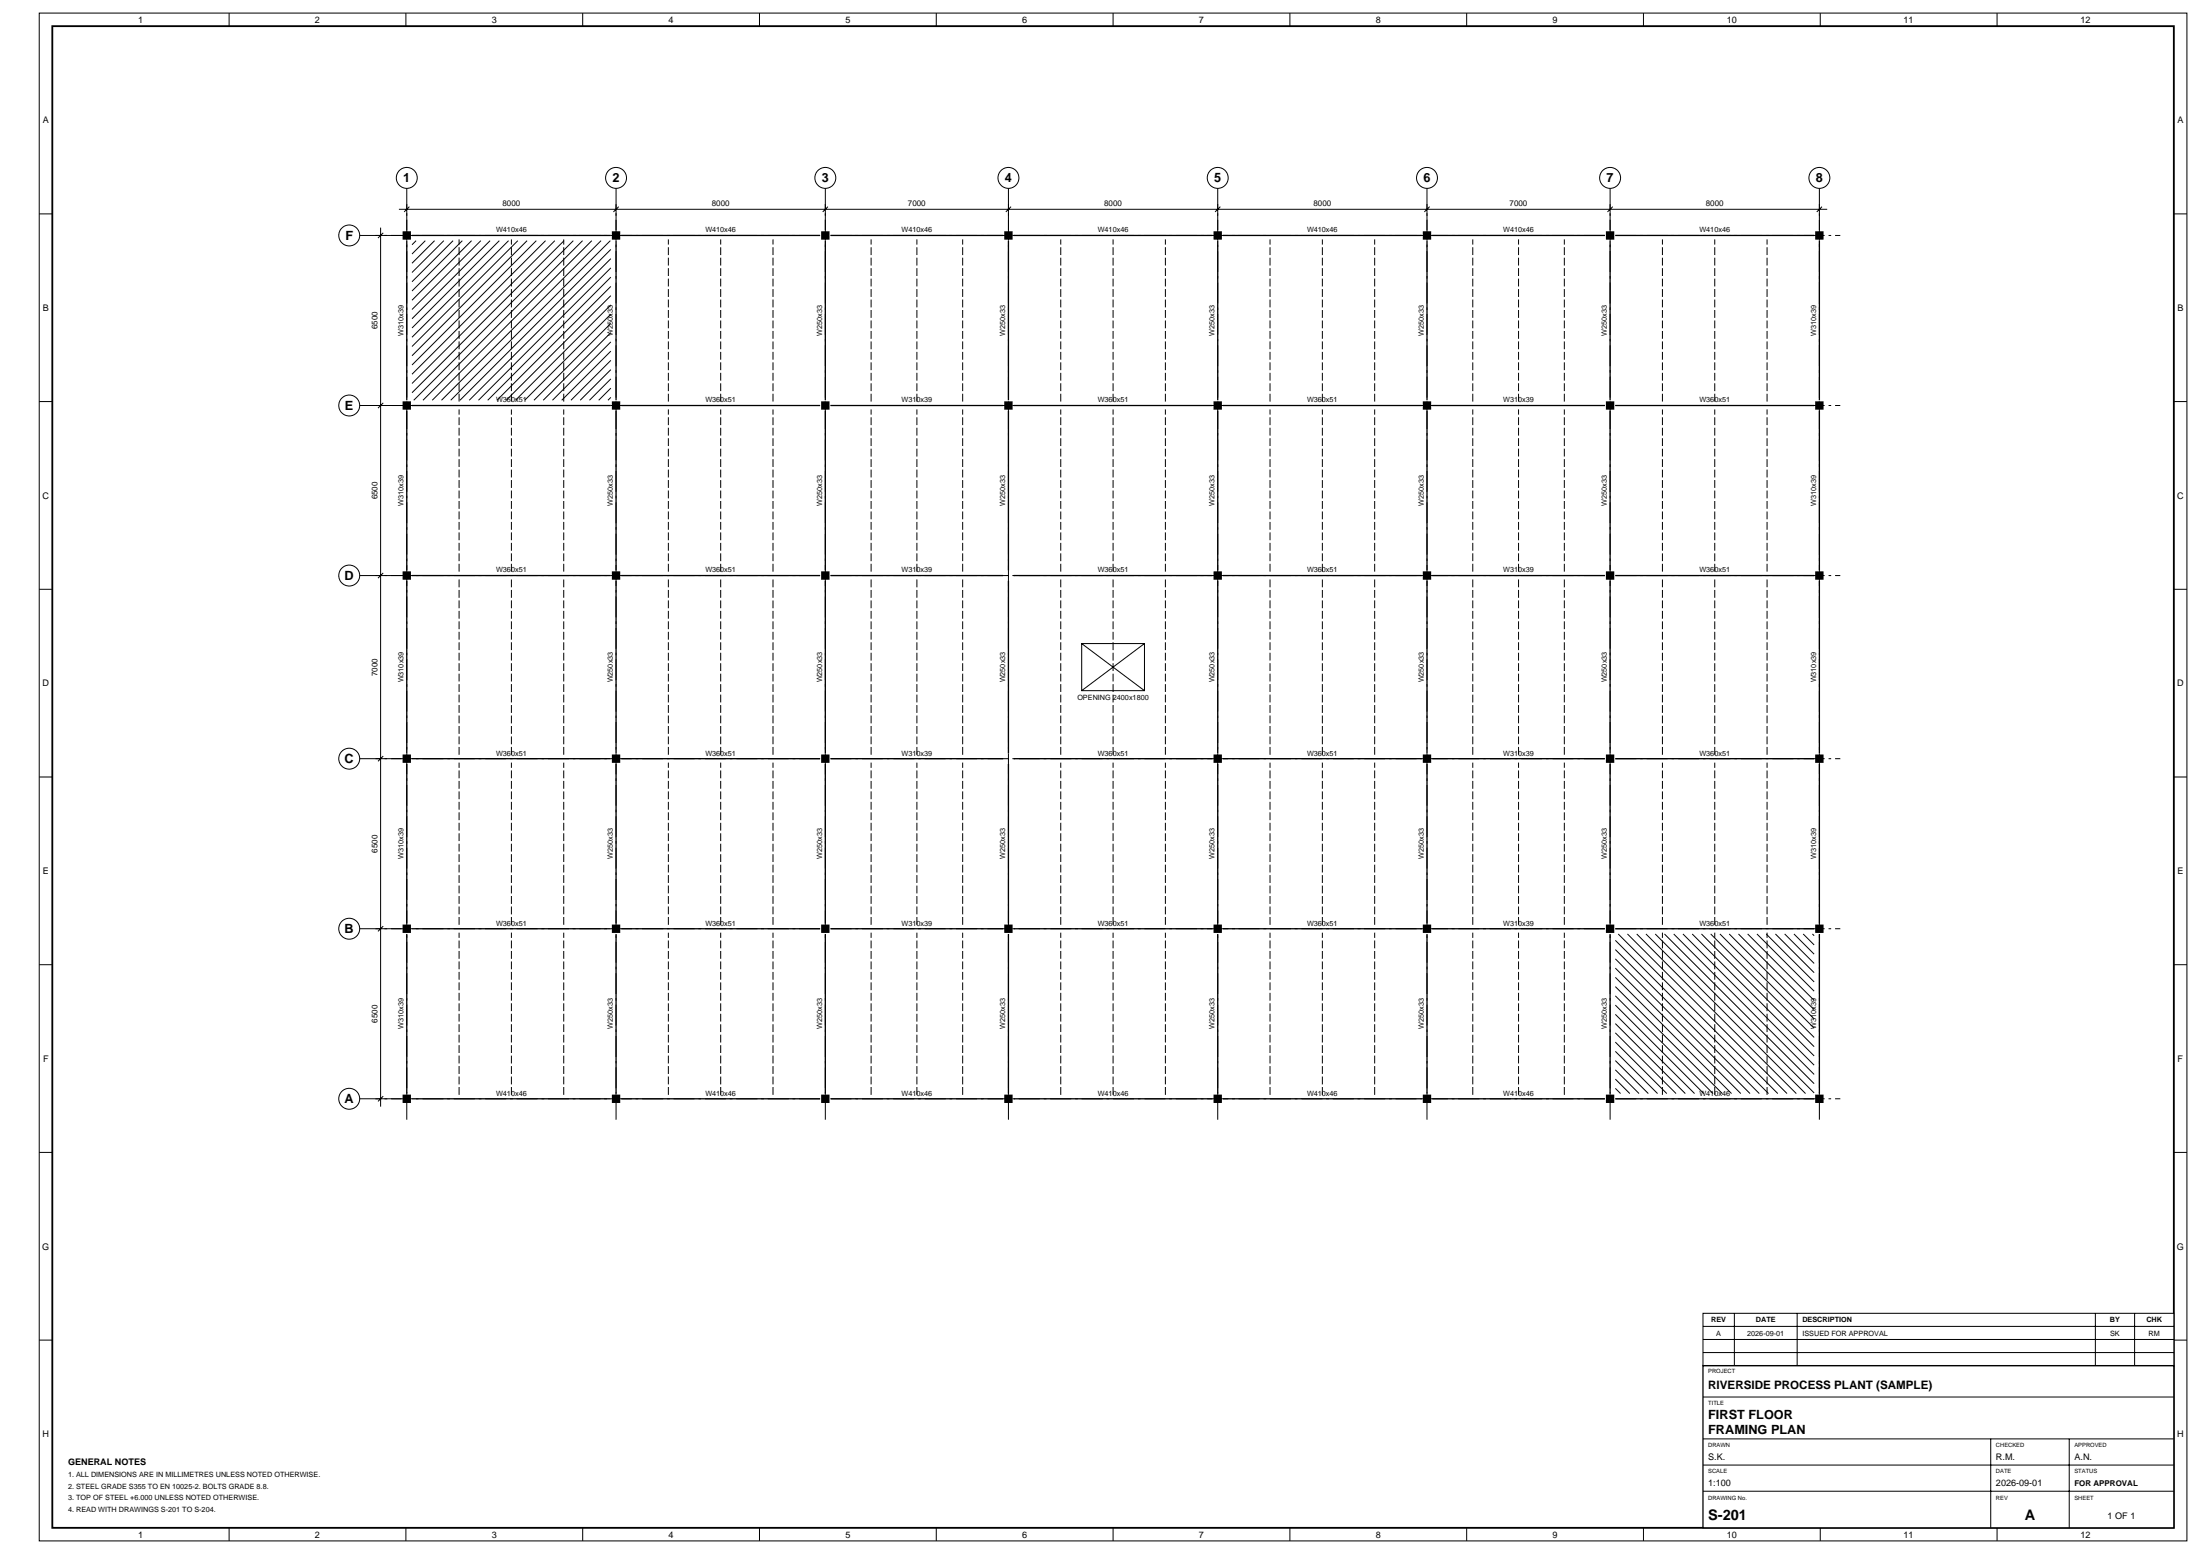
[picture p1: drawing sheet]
<svg xmlns="http://www.w3.org/2000/svg" width="841mm" height="594mm" viewBox="0 0 841 594" stroke-linecap="round" stroke-linejoin="round" font-family="sans-serif">
<path d="M20 10h811v574h-811z" fill="none" stroke="#000" stroke-width=".7" stroke-linecap="butt"/>
<g fill="none" stroke="#000" stroke-width=".38">
<path d="M15 5h821v584h-821zM87.6 5v5M155.2 5v5M222.7 5v5M290.3 5v5M357.9 5v5M425.5 5v5M493.1 5v5M560.7 5v5M628.2 5v5M695.8 5v5M763.4 5v5"/>
<path d="M155.5 78v10M156.5 79l-2 2M235.5 78v10M236.5 79l-2 2M315.5 78v10M316.5 79l-2 2M385.5 78v10M386.5 79l-2 2M465.5 78v10M466.5 79l-2 2M545.5 78v10M546.5 79l-2 2"/>
<path d="M615.5 78v10M616.5 79l-2 2M695.5 78v10M696.5 79l-2 2M15 81.8h5M143.5 90h10M145.5 87v336M146.5 89l-2 2M152.5 80h546M159.1 92l-1.6 1.6M162.6 92l-5.1 5.1M166.1 92l-8.6 8.6"/>
<path d="M169.7 92l-12.2 12.2M173.2 92l-15.7 15.7M176.7 92l-19.2 19.2M180.3 92l-22.8 22.8M183.8 92l-26.3 26.3M187.3 92l-29.8 29.8M190.9 92l-33.4 33.4M194.4 92l-36.9 36.9M197.9 92l-40.4 40.4M201.5 92l-44 44M205 92l-47.5 47.5M208.6 92l-51.1 51.1"/>
<path d="M212.1 92l-54.6 54.6M215.6 92l-58.1 58.1M219.2 92l-61 61M222.7 92l-61 61M226.2 92l-61 61M229.8 92l-61 61M233.3 92l-61 61M233.5 98.9l-54.1 54.1M233.5 95.3l-57.7 57.7M831 81.8h5M233.5 116.5l-36.5 36.5M233.5 113l-40 40"/>
<path d="M233.5 109.5l-43.5 43.5M233.5 105.9l-47.1 47.1M233.5 102.4l-50.6 50.6M233.5 137.8l-15.2 15.2M233.5 134.2l-18.8 18.8M233.5 130.7l-22.3 22.3M233.5 127.2l-25.8 25.8M233.5 123.6l-29.4 29.4M233.5 120.1l-32.9 32.9M15 153.5h5M143.5 155h10M146.5 154l-2 2"/>
<path d="M233.5 151.9l-1.1 1.1M233.5 148.4l-4.6 4.6M233.5 144.8l-8.2 8.2M233.5 141.3l-11.7 11.7M831 153.5h5M146.5 219l-2 2M15 225.3h5M143.5 220h10M831 225.3h5M413.5 246h24v18h-24zM413.5 246l24 18M437.5 246l-24 18"/>
<path d="M15 297h5M143.5 290h10M146.5 289l-2 2M831 297h5M143.5 355h10M146.5 354l-2 2M617.5 359.4l58.6 58.6M618.6 357l61 61M622.1 357l61 61M625.7 357l61 61M629.2 357l61 61M632.7 357l60.8 60.8"/>
<path d="M636.3 357l57.2 57.2M639.8 357l53.7 53.7M643.3 357l50.2 50.2M646.9 357l46.6 46.6M650.4 357l43.1 43.1M654 357l39.5 39.5M657.5 357l36 36M661 357l32.5 32.5M664.6 357l28.9 28.9M668.1 357l25.4 25.4M671.6 357l21.9 21.9M675.2 357l18.3 18.3"/>
<path d="M678.7 357l14.8 14.8M682.2 357l11.3 11.3M685.8 357l7.7 7.7M689.3 357l4.2 4.2M692.8 357l.7 .7M15 368.8h5M617.5 363l55 55M617.5 366.5l51.5 51.5M617.5 370l48 48M617.5 373.6l44.4 44.4M617.5 377.1l40.9 40.9M831 368.8h5"/>
<path d="M617.5 380.6l37.4 37.4M617.5 384.2l33.8 33.8M617.5 387.7l30.3 30.3M617.5 391.3l26.7 26.7M617.5 394.8l23.2 23.2M617.5 398.3l19.7 19.7M146.5 419l-2 2M617.5 401.9l16.1 16.1M617.5 405.4l12.6 12.6M617.5 408.9l9.1 9.1M617.5 412.5l5.5 5.5M617.5 416l2 2"/>
<path d="M143.5 420h10M15 440.5h5M831 440.5h5M15 512.3h5M831 512.3h5M87.6 584v5M155.2 584v5M222.7 584v5M290.3 584v5M357.9 584v5M425.5 584v5M493.1 584v5"/>
<path d="M560.7 584v5M628.2 584v5M695.8 584v5M763.4 584v5"/>
<circle cx="155.5" cy="68" r="4"/>
<circle cx="235.5" cy="68" r="4"/>
<circle cx="315.5" cy="68" r="4"/>
<circle cx="385.5" cy="68" r="4"/>
<circle cx="465.5" cy="68" r="4"/>
<circle cx="545.5" cy="68" r="4"/>
<circle cx="615.5" cy="68" r="4"/>
<circle cx="695.5" cy="68" r="4"/>
<circle cx="133.5" cy="90" r="4"/>
<circle cx="133.5" cy="155" r="4"/>
<circle cx="133.5" cy="220" r="4"/>
<circle cx="133.5" cy="290" r="4"/>
<circle cx="133.5" cy="355" r="4"/>
<circle cx="133.5" cy="420" r="4"/>
</g>
<g fill="none" stroke="#000" stroke-width=".38" stroke-dasharray="8 1.5 1 1.5" stroke-linecap="butt">
<path d="M137.5 90h566M137.5 155h566M137.5 220h566M137.5 290h566M137.5 355h566M137.5 420h566M155.5 428v-356M235.5 428v-356M315.5 428v-356M385.5 428v-356M465.5 428v-356M545.5 428v-356"/>
<path d="M615.5 428v-356M695.5 428v-356"/>
</g>
<g fill="none" stroke="#000" stroke-width=".38" stroke-dasharray="3 1" stroke-linecap="butt">
<path d="M175.5 153.5v-62M195.5 153.5v-62M215.5 153.5v-62M255.5 153.5v-62M275.5 153.5v-62M295.5 153.5v-62M333 153.5v-62M350.5 153.5v-62M368 153.5v-62M405.5 153.5v-62M425.5 153.5v-62M445.5 153.5v-62"/>
<path d="M485.5 153.5v-62M505.5 153.5v-62M525.5 153.5v-62M563 153.5v-62M580.5 153.5v-62M598 153.5v-62M635.5 153.5v-62M655.5 153.5v-62M675.5 153.5v-62M175.5 218.5v-62M195.5 218.5v-62M215.5 218.5v-62"/>
<path d="M255.5 218.5v-62M275.5 218.5v-62M295.5 218.5v-62M333 218.5v-62M350.5 218.5v-62M368 218.5v-62M405.5 218.5v-62M425.5 218.5v-62M445.5 218.5v-62M485.5 218.5v-62M505.5 218.5v-62M525.5 218.5v-62"/>
<path d="M563 218.5v-62M580.5 218.5v-62M598 218.5v-62M635.5 218.5v-62M655.5 218.5v-62M675.5 218.5v-62M175.5 288.5v-67M195.5 288.5v-67M215.5 288.5v-67M255.5 288.5v-67M275.5 288.5v-67M295.5 288.5v-67"/>
<path d="M333 288.5v-67M350.5 288.5v-67M368 288.5v-67M405.5 288.5v-67M425.5 288.5v-67M445.5 288.5v-67M485.5 288.5v-67M505.5 288.5v-67M525.5 288.5v-67M563 288.5v-67M580.5 288.5v-67M598 288.5v-67"/>
<path d="M635.5 288.5v-67M655.5 288.5v-67M675.5 288.5v-67M175.5 353.5v-62M195.5 353.5v-62M215.5 353.5v-62M255.5 353.5v-62M275.5 353.5v-62M295.5 353.5v-62M333 353.5v-62M350.5 353.5v-62M368 353.5v-62"/>
<path d="M405.5 353.5v-62M425.5 353.5v-62M445.5 353.5v-62M485.5 353.5v-62M505.5 353.5v-62M525.5 353.5v-62M563 353.5v-62M580.5 353.5v-62M598 353.5v-62M635.5 353.5v-62M655.5 353.5v-62M675.5 353.5v-62"/>
<path d="M175.5 418.5v-62M195.5 418.5v-62M215.5 418.5v-62M255.5 418.5v-62M275.5 418.5v-62M295.5 418.5v-62M333 418.5v-62M350.5 418.5v-62M368 418.5v-62M405.5 418.5v-62M425.5 418.5v-62M445.5 418.5v-62"/>
<path d="M485.5 418.5v-62M505.5 418.5v-62M525.5 418.5v-62M563 418.5v-62M580.5 418.5v-62M598 418.5v-62M635.5 418.5v-62M655.5 418.5v-62M675.5 418.5v-62"/>
</g>
<g fill="none" stroke="#000" stroke-width=".5">
<path d="M155.5 92v61M157.5 90h76M235.5 92v61M237.5 90h76M315.5 92v61M317.5 90h66M385.5 92v61M387.5 90h76M465.5 92v61M467.5 90h76M545.5 92v61M547.5 90h66"/>
<path d="M615.5 92v61M617.5 90h76M695.5 92v61M155.5 157v61M157.5 155h76M235.5 157v61M237.5 155h76M315.5 157v61M317.5 155h66M385.5 157v61M387.5 155h76M465.5 157v61"/>
<path d="M467.5 155h76M545.5 157v61M547.5 155h66M615.5 157v61M617.5 155h76M695.5 157v61M155.5 222v66M157.5 220h76M235.5 222v66M237.5 220h76M315.5 222v66M317.5 220h66"/>
<path d="M385.5 222v66M387.5 220h76M465.5 222v66M467.5 220h76M545.5 222v66M547.5 220h66M615.5 222v66M617.5 220h76M695.5 222v66M155.5 292v61M157.5 290h76M235.5 292v61"/>
<path d="M237.5 290h76M315.5 292v61M317.5 290h66M385.5 292v61M387.5 290h76M465.5 292v61M467.5 290h76M545.5 292v61M547.5 290h66M615.5 292v61M617.5 290h76M695.5 292v61"/>
<path d="M155.5 357v61M157.5 355h76M235.5 357v61M237.5 355h76M315.5 357v61M317.5 355h66M385.5 357v61M387.5 355h76M465.5 357v61M467.5 355h76M545.5 357v61M547.5 355h66"/>
<path d="M615.5 357v61M617.5 355h76M695.5 357v61M157.5 420h76M237.5 420h76M317.5 420h66M387.5 420h76M467.5 420h76M547.5 420h66M617.5 420h76"/>
</g>
<path d="M153.9 418.4v3.2h3.2v-3.2zM153.9 353.4v3.2h3.2v-3.2zM153.9 288.4v3.2h3.2v-3.2zM153.9 218.4v3.2h3.2v-3.2zM153.9 153.4v3.2h3.2v-3.2zM153.9 88.4v3.2h3.2v-3.2zM233.9 418.4v3.2h3.2v-3.2zM233.9 353.4v3.2h3.2v-3.2zM233.9 288.4v3.2h3.2v-3.2zM233.9 218.4v3.2h3.2v-3.2zM233.9 153.4v3.2h3.2v-3.2zM233.9 88.4v3.2h3.2v-3.2zM313.9 418.4v3.2h3.2v-3.2zM313.9 353.4v3.2h3.2v-3.2zM313.9 288.4v3.2h3.2v-3.2zM313.9 218.4v3.2h3.2v-3.2zM313.9 153.4v3.2h3.2v-3.2zM313.9 88.4v3.2h3.2v-3.2zM383.9 418.4v3.2h3.2v-3.2zM383.9 353.4v3.2h3.2v-3.2zM383.9 153.4v3.2h3.2v-3.2zM383.9 88.4v3.2h3.2v-3.2zM463.9 418.4v3.2h3.2v-3.2zM463.9 353.4v3.2h3.2v-3.2zM463.9 288.4v3.2h3.2v-3.2zM463.9 218.4v3.2h3.2v-3.2zM463.9 153.4v3.2h3.2v-3.2zM463.9 88.4v3.2h3.2v-3.2zM543.9 418.4v3.2h3.2v-3.2zM543.9 353.4v3.2h3.2v-3.2zM543.9 288.4v3.2h3.2v-3.2zM543.9 218.4v3.2h3.2v-3.2zM543.9 153.4v3.2h3.2v-3.2zM543.9 88.4v3.2h3.2v-3.2zM613.9 418.4v3.2h3.2v-3.2zM613.9 353.4v3.2h3.2v-3.2zM613.9 288.4v3.2h3.2v-3.2zM613.9 218.4v3.2h3.2v-3.2zM613.9 153.4v3.2h3.2v-3.2zM613.9 88.4v3.2h3.2v-3.2zM693.9 418.4v3.2h3.2v-3.2zM693.9 353.4v3.2h3.2v-3.2zM693.9 288.4v3.2h3.2v-3.2zM693.9 218.4v3.2h3.2v-3.2zM693.9 153.4v3.2h3.2v-3.2zM693.9 88.4v3.2h3.2v-3.2z" fill="#000"/>
<path d="M651 502h180v82h-180z" fill="#fff"/>
<path d="M651 522h180v62h-180z" fill="none" stroke="#000" stroke-width=".5"/>
<g fill="none" stroke="#000" stroke-width=".38">
<path d="M651 502h180v20h-180zM651 517h180M651 512h180M651 507h180M663 502v20M687 502v20M801 502v20M816 502v20M651 534h180M651 550h180M761 550v34M791 550v34"/>
<path d="M651 570h180M651 560h180"/>
</g>
<g font-size="5.6">
<text x="653" y="581">S-201</text>
<text x="774" y="581">A</text>
</g>
<g font-size="4.9">
<text x="154.1" y="69.8">1</text>
<text x="234.1" y="69.8">2</text>
<text x="314.1" y="69.8">3</text>
<text x="384.1" y="69.8">4</text>
<text x="464.1" y="69.8">5</text>
<text x="544.1" y="69.8">6</text>
<text x="614.1" y="69.8">7</text>
<text x="694.1" y="69.8">8</text>
<text x="132" y="91.8">F</text>
<text x="131.9" y="156.8">E</text>
<text x="131.7" y="221.8">D</text>
<text x="131.7" y="291.8">C</text>
<text x="131.7" y="356.8">B</text>
<text x="131.7" y="421.8">A</text>
<text x="653" y="542.5">FIRST FLOOR</text>
<text x="653" y="548">FRAMING PLAN</text>
</g>
<text font-size="4.4" x="653" y="531">RIVERSIDE PROCESS PLANT (SAMPLE)</text>
<g font-size="3.5">
<text x="52.8" y="8.8">1</text>
<text x="120.4" y="8.8">2</text>
<text x="188" y="8.8">3</text>
<text x="255.6" y="8.8">4</text>
<text x="323.2" y="8.8">5</text>
<text x="390.7" y="8.8">6</text>
<text x="458.3" y="8.8">7</text>
<text x="525.9" y="8.8">8</text>
<text x="593.5" y="8.8">9</text>
<text x="660.1" y="8.8">10</text>
<text x="727.7" y="8.8">11</text>
<text x="795.3" y="8.8">12</text>
<text x="16.3" y="47.1">A</text>
<text x="832.3" y="47.1">A</text>
<text x="16.3" y="118.9">B</text>
<text x="832.3" y="118.9">B</text>
<text x="16.2" y="190.6">C</text>
<text x="832.2" y="190.6">C</text>
<text x="16.2" y="262.4">D</text>
<text x="832.2" y="262.4">D</text>
<text x="16.3" y="334.1">E</text>
<text x="832.3" y="334.1">E</text>
<text x="16.4" y="405.9">F</text>
<text x="832.4" y="405.9">F</text>
<text x="16.1" y="477.6">G</text>
<text x="832.1" y="477.6">G</text>
<text x="16.2" y="549.4">H</text>
<text x="832.2" y="549.4">H</text>
<text x="26" y="560">GENERAL NOTES</text>
<text x="653" y="558">S.K.</text>
<text x="763" y="558">R.M.</text>
<text x="793" y="558">A.N.</text>
<text x="653" y="568">1:100</text>
<text x="763" y="568">2026-09-01</text>
<text x="805.7" y="580.5">1 OF 1</text>
<text x="52.8" y="587.8">1</text>
<text x="120.4" y="587.8">2</text>
<text x="188" y="587.8">3</text>
<text x="255.6" y="587.8">4</text>
<text x="323.2" y="587.8">5</text>
<text x="390.7" y="587.8">6</text>
<text x="458.3" y="587.8">7</text>
<text x="525.9" y="587.8">8</text>
<text x="593.5" y="587.8">9</text>
<text x="660.1" y="587.8">10</text>
<text x="727.7" y="587.8">11</text>
<text x="795.3" y="587.8">12</text>
</g>
<g font-size="3.1">
<text x="192.1" y="78.8">8000</text>
<text x="272.1" y="78.8">8000</text>
<text x="347.1" y="78.8">7000</text>
<text x="422.1" y="78.8">8000</text>
<text x="502.1" y="78.8">8000</text>
<text x="577.1" y="78.8">7000</text>
<text x="652.1" y="78.8">8000</text>
<text x="144.3" y="125.9" transform="rotate(-90 144.3 125.9)">6500</text>
<text x="144.3" y="190.9" transform="rotate(-90 144.3 190.9)">6500</text>
<text x="144.3" y="258.4" transform="rotate(-90 144.3 258.4)">7000</text>
<text x="144.3" y="325.9" transform="rotate(-90 144.3 325.9)">6500</text>
<text x="144.3" y="390.9" transform="rotate(-90 144.3 390.9)">6500</text>
<text x="793" y="568">FOR APPROVAL</text>
</g>
<g font-size="2.8">
<text x="189.6" y="88.8">W410x46</text>
<text x="269.6" y="88.8">W410x46</text>
<text x="344.6" y="88.8">W410x46</text>
<text x="419.6" y="88.8">W410x46</text>
<text x="499.6" y="88.8">W410x46</text>
<text x="574.6" y="88.8">W410x46</text>
<text x="649.6" y="88.8">W410x46</text>
<text x="154.3" y="128.4" transform="rotate(-90 154.3 128.4)">W310x39</text>
<text x="234.3" y="128.4" transform="rotate(-90 234.3 128.4)">W250x33</text>
<text x="314.3" y="128.4" transform="rotate(-90 314.3 128.4)">W250x33</text>
<text x="384.3" y="128.4" transform="rotate(-90 384.3 128.4)">W250x33</text>
<text x="464.3" y="128.4" transform="rotate(-90 464.3 128.4)">W250x33</text>
<text x="544.3" y="128.4" transform="rotate(-90 544.3 128.4)">W250x33</text>
<text x="614.3" y="128.4" transform="rotate(-90 614.3 128.4)">W250x33</text>
<text x="694.3" y="128.4" transform="rotate(-90 694.3 128.4)">W310x39</text>
<text x="189.6" y="153.8">W360x51</text>
<text x="269.6" y="153.8">W360x51</text>
<text x="344.6" y="153.8">W310x39</text>
<text x="419.6" y="153.8">W360x51</text>
<text x="499.6" y="153.8">W360x51</text>
<text x="574.6" y="153.8">W310x39</text>
<text x="649.6" y="153.8">W360x51</text>
<text x="154.3" y="193.4" transform="rotate(-90 154.3 193.4)">W310x39</text>
<text x="234.3" y="193.4" transform="rotate(-90 234.3 193.4)">W250x33</text>
<text x="314.3" y="193.4" transform="rotate(-90 314.3 193.4)">W250x33</text>
<text x="384.3" y="193.4" transform="rotate(-90 384.3 193.4)">W250x33</text>
<text x="464.3" y="193.4" transform="rotate(-90 464.3 193.4)">W250x33</text>
<text x="544.3" y="193.4" transform="rotate(-90 544.3 193.4)">W250x33</text>
<text x="614.3" y="193.4" transform="rotate(-90 614.3 193.4)">W250x33</text>
<text x="694.3" y="193.4" transform="rotate(-90 694.3 193.4)">W310x39</text>
<text x="189.6" y="218.8">W360x51</text>
<text x="269.6" y="218.8">W360x51</text>
<text x="344.6" y="218.8">W310x39</text>
<text x="419.6" y="218.8">W360x51</text>
<text x="499.6" y="218.8">W360x51</text>
<text x="574.6" y="218.8">W310x39</text>
<text x="649.6" y="218.8">W360x51</text>
<text x="154.3" y="260.9" transform="rotate(-90 154.3 260.9)">W310x39</text>
<text x="234.3" y="260.9" transform="rotate(-90 234.3 260.9)">W250x33</text>
<text x="314.3" y="260.9" transform="rotate(-90 314.3 260.9)">W250x33</text>
<text x="384.3" y="260.9" transform="rotate(-90 384.3 260.9)">W250x33</text>
<text x="464.3" y="260.9" transform="rotate(-90 464.3 260.9)">W250x33</text>
<text x="544.3" y="260.9" transform="rotate(-90 544.3 260.9)">W250x33</text>
<text x="614.3" y="260.9" transform="rotate(-90 614.3 260.9)">W250x33</text>
<text x="694.3" y="260.9" transform="rotate(-90 694.3 260.9)">W310x39</text>
<text x="411.8" y="267.5">OPENING 2400x1800</text>
<text x="189.6" y="288.8">W360x51</text>
<text x="269.6" y="288.8">W360x51</text>
<text x="344.6" y="288.8">W310x39</text>
<text x="419.6" y="288.8">W360x51</text>
<text x="499.6" y="288.8">W360x51</text>
<text x="574.6" y="288.8">W310x39</text>
<text x="649.6" y="288.8">W360x51</text>
<text x="154.3" y="328.4" transform="rotate(-90 154.3 328.4)">W310x39</text>
<text x="234.3" y="328.4" transform="rotate(-90 234.3 328.4)">W250x33</text>
<text x="314.3" y="328.4" transform="rotate(-90 314.3 328.4)">W250x33</text>
<text x="384.3" y="328.4" transform="rotate(-90 384.3 328.4)">W250x33</text>
<text x="464.3" y="328.4" transform="rotate(-90 464.3 328.4)">W250x33</text>
<text x="544.3" y="328.4" transform="rotate(-90 544.3 328.4)">W250x33</text>
<text x="614.3" y="328.4" transform="rotate(-90 614.3 328.4)">W250x33</text>
<text x="694.3" y="328.4" transform="rotate(-90 694.3 328.4)">W310x39</text>
<text x="189.6" y="353.8">W360x51</text>
<text x="269.6" y="353.8">W360x51</text>
<text x="344.6" y="353.8">W310x39</text>
<text x="419.6" y="353.8">W360x51</text>
<text x="499.6" y="353.8">W360x51</text>
<text x="574.6" y="353.8">W310x39</text>
<text x="649.6" y="353.8">W360x51</text>
<text x="154.3" y="393.4" transform="rotate(-90 154.3 393.4)">W310x39</text>
<text x="234.3" y="393.4" transform="rotate(-90 234.3 393.4)">W250x33</text>
<text x="314.3" y="393.4" transform="rotate(-90 314.3 393.4)">W250x33</text>
<text x="384.3" y="393.4" transform="rotate(-90 384.3 393.4)">W250x33</text>
<text x="464.3" y="393.4" transform="rotate(-90 464.3 393.4)">W250x33</text>
<text x="544.3" y="393.4" transform="rotate(-90 544.3 393.4)">W250x33</text>
<text x="614.3" y="393.4" transform="rotate(-90 614.3 393.4)">W250x33</text>
<text x="694.3" y="393.4" transform="rotate(-90 694.3 393.4)">W310x39</text>
<text x="189.6" y="418.8">W410x46</text>
<text x="269.6" y="418.8">W410x46</text>
<text x="344.6" y="418.8">W410x46</text>
<text x="419.6" y="418.8">W410x46</text>
<text x="499.6" y="418.8">W410x46</text>
<text x="574.6" y="418.8">W410x46</text>
<text x="649.6" y="418.8">W410x46</text>
<text x="654.1" y="505.5">REV</text>
<text x="671.2" y="505.5">DATE</text>
<text x="689" y="505.5">DESCRIPTION</text>
<text x="806.6" y="505.5">BY</text>
<text x="820.5" y="505.5">CHK</text>
<text x="656.1" y="510.5">A</text>
<text x="667.9" y="510.5">2026-09-01</text>
<text x="689" y="510.5">ISSUED FOR APPROVAL</text>
<text x="806.6" y="510.5">SK</text>
<text x="821.3" y="510.5">RM</text>
<text x="26" y="564.5">1. ALL DIMENSIONS ARE IN MILLIMETRES UNLESS NOTED OTHERWISE.</text>
<text x="26" y="569">2. STEEL GRADE S355 TO EN 10025-2. BOLTS GRADE 8.8.</text>
<text x="26" y="573.5">3. TOP OF STEEL +6.000 UNLESS NOTED OTHERWISE.</text>
<text x="26" y="578">4. READ WITH DRAWINGS S-201 TO S-204.</text>
</g>
<g font-size="2.2">
<text x="653" y="525">PROJECT</text>
<text x="653" y="537">TITLE</text>
<text x="653" y="553">DRAWN</text>
<text x="763" y="553">CHECKED</text>
<text x="793" y="553">APPROVED</text>
<text x="653" y="563">SCALE</text>
<text x="763" y="563">DATE</text>
<text x="793" y="563">STATUS</text>
<text x="653" y="573.5">DRAWING No.</text>
<text x="763" y="573.5">REV</text>
<text x="793" y="573.5">SHEET</text>
</g>
</svg>
